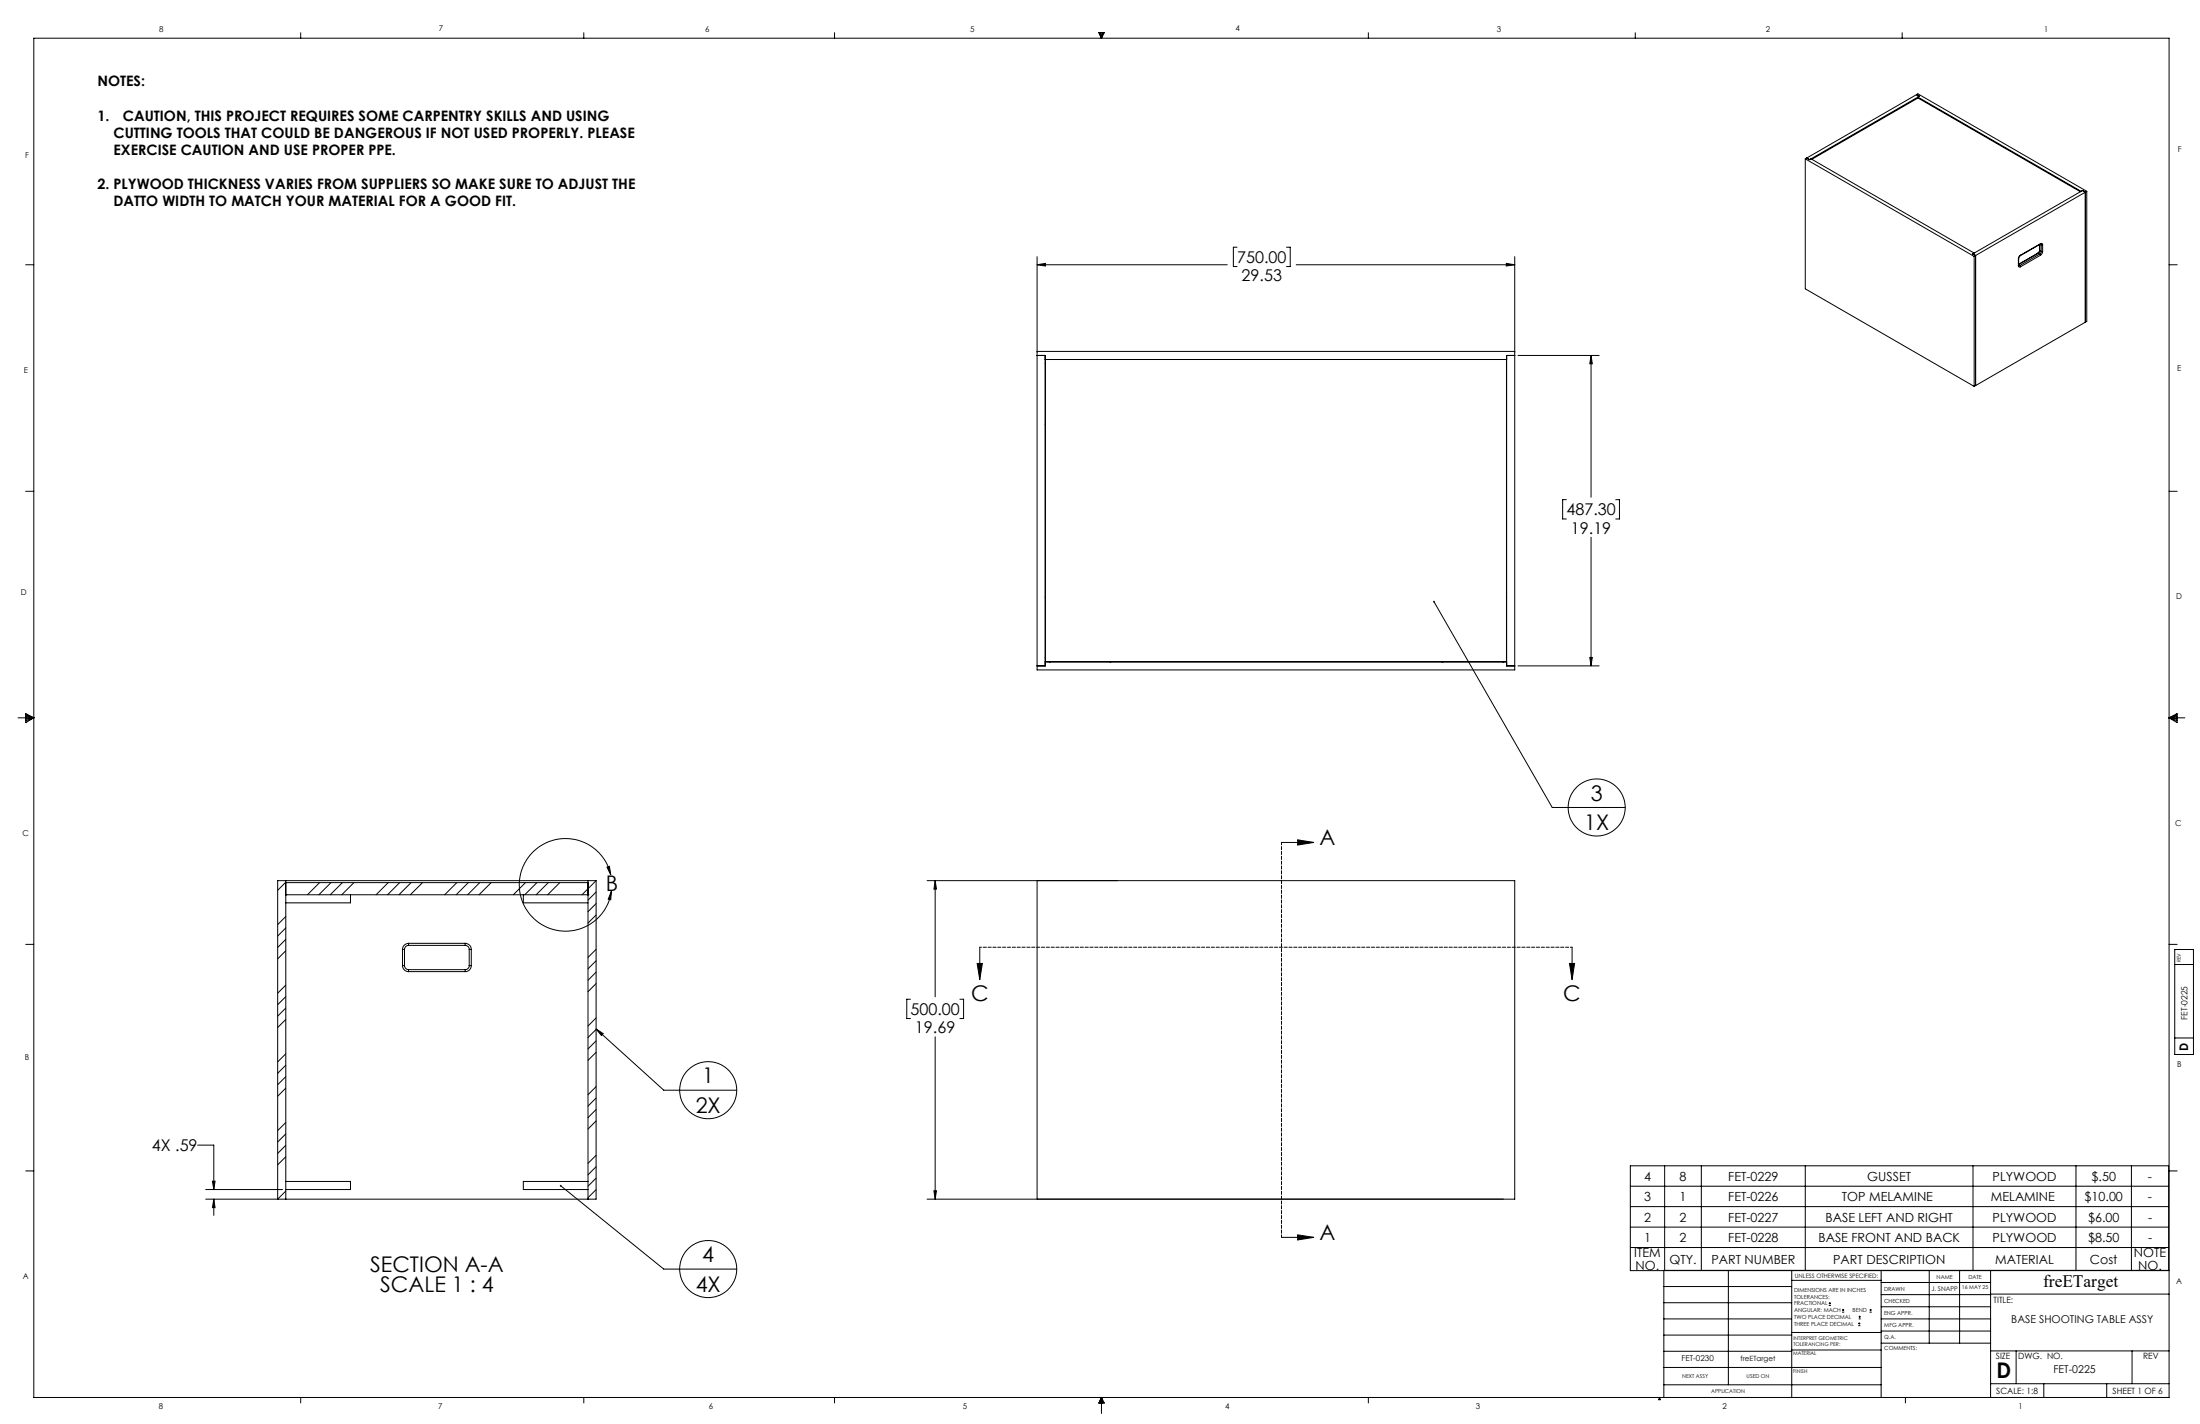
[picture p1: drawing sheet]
<svg xmlns="http://www.w3.org/2000/svg" width="864mm" height="559mm" viewBox="0 0 864 559" stroke-linecap="round" stroke-linejoin="round" font-family="sans-serif">
<g fill="none" stroke="#000" stroke-width=".39">
<path d="M13.3 15h838.2v533.4h-838.2zM118 12.8v2.2M229.2 12.8v2.2M327.6 12.8v2.2M431.3 12.8h2.2l-1.1 2.2zM431.5 12.8l.9 2.2M432 12.8l.4 2.2M432.7 12.8l-.3 2.2M433 12.8l-.6 2.2M537.1 12.8v2.2M641.9 12.8v2.2M746.7 12.8v2.2"/>
<path d="M752.3 37.1l-43.1 24.9M752.3 37.1l1.1 .7M752.3 37.1l.6-.3 66.2 38.3M752.9 38.1l64 37 .6-.3M752.9 38.1v.4M752.9 38.5l63.7 36.7M752.9 38.5l-41.7 24M753.4 37.8l-43 24.9M753.4 37.8l-.5 .3M708.7 62.3v51l66.2 38.3M708.7 62.3l66.2 38.3M709.2 62l1.2 .7"/>
<path d="M709.2 62l-.5 .3M710.4 62.7l.5-.4 64 37-.5 .3M817.5 74.8l1.1 .6M817.5 74.8l-43.1 24.8M818.6 75.4l-43.1 24.9M818.6 75.4v51M819.1 75.1l-.5 .3M819.1 75.1v51l-.5 .3M485.6 97h-1.4v7.6h1.4M505 97h1.5v7.6h-1.5M774.4 99.6l1.1 .7M800 99.3h.1"/>
<path d="M800 99.3l-7.6 4.4M800.1 99.3l.6 .4M800.1 99.3l-7.7 4.5M800.6 98.2l-.6 1.1M800.6 98.2l.1 .2M800.6 96v2.2M800.7 99.7l.3 .5M800.7 98.4l-.6 .9M800.7 99.7l-7.8 4.5M800.7 98.4l.6 .3M800.7 95.9v2.5M800.8 95.8l.5 .3"/>
<path d="M800.9 95.8l.4 .3M800.9 95.8l-7.9 4.5M801 95.6a.51 .51 0 0 1 .6 0 .51 .51 0 0 1 .2 .5M801 95.6l-.1 .2M801 95.6l-7.9 4.6M801.3 96.1h.5M801.3 98.7h.5M801.3 98.7l-.6 1M801.3 96.1v2.6M801.8 98.7l-.2 .8-.6 .7M801.8 96.1v2.6M10.1 103.9h3.2"/>
<path d="M407.1 103.9h74.7M407.1 100.7v162.2h187.5v-162.2M407.1 103.9l3.3-.5v1zM508.8 103.9h85.8M591.3 103.4l3.3 .5-3.3 .5zM774.9 100.6v51M775.5 100.3v51M775.5 100.3l-.6 .3M792.3 104.2a.51 .51 0 0 0 .2 .5 .51 .51 0 0 0 .6 0M792.3 101.6v2.6M792.4 104l.5 .2M792.4 101.5l-.1 .1"/>
<path d="M792.4 104l-.1 .2M792.4 101.5v2.5M792.9 104.2l.2 .5M793 100.3l-.6 1.2M793.1 100.2l-.8 1.4M793.1 100.2l-.1 .1M801 100.2l-7.9 4.5M851.5 103.9h3.1M407.1 139.5h3.2v121.8h-3.2M407.1 137.9h187.5M594.6 139.5h-3.2v121.8h3.2M595.9 139.5h31.8"/>
<path d="M624.6 139.5l.5 3.3h-1zM624.6 139.5v55.6M818.6 126.4l-43.1 24.9M410.3 141.1h181.1M410.4 142.6l-.1 .1M411.9 141.1h.1M435.7 141.1h.1M566 141.1h.1M589.8 141.1h.1M591.4 142.6v.1M591.4 141.1v118.6M775.5 151.3l-.6 .3"/>
<path d="M410.4 166.4l-.1 .1M591.4 166.4v.1M10.1 192.8h3.2M614.9 196.1h-1.5v7.6h1.5M634.3 196.1h1.4v7.6h-1.4M851.5 192.8h3.1M624.6 210.8v50.5M410.3 234.3l.1 .1M562.9 236.1l46.4 80.8h28.7M591.4 234.3v.1M410.3 258.1l.1 .1M410.3 259.7h181.1"/>
<path d="M411.9 259.7h.1M435.7 259.7h.1M566 259.7h.1M589.8 259.7h.1M591.4 258.1v.1M624.1 258h1l-.5 3.3zM595.9 261.3h31.8M7.1 281.7h6.2M10.1 280l3.2 1.7-3.2 1.9zM10.1 280.5l3.2 1.2M10.1 281.1l3.2 .6M13.3 281.7l-3.2 1.2"/>
<path d="M13.3 281.7l-3.2 .5M851.5 281.7h6.1M851.5 281.7l3.1 .5M851.5 281.7l3.1 1.2M851.5 281.7l3.1-1.7v3.6zM854.6 281.1l-3.1 .6M854.6 280.5l-3.1 1.2M503 330.6h12.7M509.4 329.6l6.3 1-6.3 1zM112.2 351.1h.1M112.2 345.6v125M112.2 351.1h118.6"/>
<path d="M112.2 346.4h118.6M112.2 359.7l-3.2 3.1M112.2 346.2l-3.2 3.2M125.4 346.4l-4.7 4.7M129.9 346.4l-4.7 4.7M134.4 346.4l-4.8 4.7M137.6 351.1v3.2h-25.4M138.9 346.4l-4.7 4.7M152.4 346.4l-4.8 4.7M156.9 346.4l-4.8 4.7M161.4 346.4l-4.8 4.7M165.8 346.4l-4.7 4.7"/>
<path d="M179.3 346.4l-4.7 4.7M183.8 346.4l-4.7 4.7M188.3 346.4l-4.7 4.7M192.8 346.4l-4.8 4.7M205.4 351.1v3.2h25.4M206.3 346.4l-4.8 4.7M210.7 346.4l-4.7 4.7M215.2 346.4l-4.7 4.7M219.7 346.4l-4.7 4.7M230.8 351.1h.1M230.8 345.6v125M234 345.6h-125v125l3.2-3.2"/>
<path d="M234 345.6v125h-153.2M234 345.6l-5.5 5.5M234 350.1l-3.2 3.1M234 354.6l-3.2 3.2M234 359.1l-3.2 3.1M238.3 340.3l.9-.3 .5 3.3zM239.7 343.3a18.2 18.2 0 0 0-28.3-10.9 18.2 18.2 0 0 0 1.2 30.3 18.2 18.2 0 0 0 27.4-13M240 349.7l-.3 3.4-.9-.3zM363.9 345.6h230.7v125h-230.7M367.1 345.6l.5 3.3h-1zM367.1 345.6v45.6M407.1 345.6v125"/>
<path d="M10.1 370.6h3.2M112.2 364.1l-3.2 3.2M112.2 368.6l-3.2 3.2M112.2 373.1l-3.2 3.2M158 372.6h.8M158 378.9a2.35 2.35 0 0 0 2.4 2.4M158 378.9h.8M158 372.6v6.3M158.8 378.9a1.63 1.63 0 0 0 1.6 1.6M158.8 372.6v6.3M160.4 370.2v.8M160.4 370.2a2.41 2.41 0 0 0-2.4 2.4"/>
<path d="M160.4 371a1.63 1.63 0 0 0-1.6 1.6M160.4 370.2h22.2M160.4 371h22.2M182.6 370.2v.8M182.6 370.2a2.41 2.41 0 0 1 2.4 2.4M182.6 371a1.57 1.57 0 0 1 1.6 1.6M184.2 378.9a1.57 1.57 0 0 1-1.6 1.6M184.2 378.9h.8M184.2 372.6h.8M184.2 372.6v6.3M185 378.9a2.35 2.35 0 0 1-2.4 2.4M185 372.6v6.3"/>
<path d="M234 372.5l-3.2 3.2M234 377l-3.2 3.2M383.6 378.1h2l-1 6.3zM384.6 371.7v12.7M616.1 378.1h2l-1 6.3zM617.1 371.7v12.7M851.5 370.6h3.1M853.7 372.6h7.3v41.2h-7.3zM853.7 378.5h7.3M112.2 386.6l-3.2 3.1M112.2 391.1l-3.2 3.2M112.2 395.6l-3.2 3.1"/>
<path d="M160.4 380.5v.8M160.4 381.3h22.2M160.4 380.5h22.2M182.6 380.5v.8M234 399.5l-3.2 3.1M234 381.5l-3.2 3.2M234 386l-3.2 3.1M357.4 392.1h-1.4v7.6h1.4M376.8 392.1h1.4v7.6h-1.4M112.2 413.5l-3.2 3.2M112.2 418l-3.2 3.2M112.2 400l-3.2 3.2"/>
<path d="M234 404l-3.2 3.1M234 408.4l-3.2 3.2M234 412.9l-3.2 3.2M234 403.8l2.8 1.8-.7 .8zM234 403.8l26.6 24h28.6M367.1 406.9v63.7M853.7 407.3h7.3M112.2 422.5l-3.2 3.2M112.2 427l-3.2 3.2M234 426.4l-3.2 3.2M234 430.9l-3.2 3.2M234 435.4l-3.2 3.2"/>
<path d="M234 439.9l-3.2 3.2M10.1 459.5h3.2M77.6 449.4h6.3v17.4M112.2 440.5l-3.2 3.2M112.2 445l-3.2 3.1M112.2 449.4l-3.2 3.2M112.2 453.9l-3.2 3.2M234 453.4l-3.2 3.1M234 457.8l-3.2 3.2M640 457.5h211.3v41.1h-211.3zM653.5 457.5v41.1M667.8 457.5v41.1"/>
<path d="M708.7 457.5v41.1M774.5 457.5v41.1M814.9 457.5v41.1M836.7 457.5v41.1M851.5 459.5h3.1M80.8 466.8h30.1M83.4 463.5h1l-.5 3.3zM83.9 470.6l.5 3.3h-1zM83.9 470.6v6.3M112.2 463.6h25.4v3.2h-25.4M220.1 465.3l40.5 32.7h28.6M230.8 463.6h-25.4v3.2h25.4"/>
<path d="M234 462.3l-3.2 3.2M234 466.8l-3.2 3.2M366.6 467.3h1l-.5 3.3zM640 465.5h211.3M640 473.5h211.3M503 485.6h12.7M509.4 484.6l6.3 1-6.3 1zM640 481.5h211.3M640 489.5h211.3M678.5 498.5v44.9M703.3 498.5v49.9M738.4 498.5v49.9"/>
<path d="M757.3 498.5v28.6M769.2 498.5v28.6M781.4 498.5v49.9M851.5 498.5h-198.4v49.9M653.1 517.6h50.2M653.1 511.2h50.2M653.1 504.9h50.2M703.3 502.4h35.1M717.9 512.3h.8M717.9 511.4h.8M718.3 511v.8M723.1 514.9h.8"/>
<path d="M723.1 514.1h.8M723.5 513.6v.9M729.4 519.4h.9M729.6 517.6h.8M729.6 516.7h.8M729.9 518.9v.9M730 516.3v.8M733.9 514.9h.8M733.9 514.1h.8M734.3 513.6v.9M738.4 517.6h43M738.4 512.8h43"/>
<path d="M738.4 508h43M738.4 503.3h43M781.4 507.8h70.1M653.1 536.6h85.3M653.1 530.3h50.2M653.1 523.9h50.2M703.3 529.8h35.1M703.3 522.9h35.1M729.4 520.2h.9M738.4 527.1h43M738.4 522.3h43M781.4 530.1h70.1"/>
<path d="M791.4 530.1v12.9M836.9 530.1v12.9M118 548.4v2.1M229.2 548.4v2.1M327.6 548.4v2.1M432.4 548.4v6.3M432.4 548.4l1.1 2.2h-2.2zM432.4 548.4l.6 2.2M432.4 548.4l-.9 2.2M432.4 548.4l-.4 2.2M432.4 548.4l.3 2.2M537.1 548.4v2.1"/>
<path d="M651.4 548.4l.4 .9h-.7zM653.1 543.4h85.3M748 548.4v2.1M781.4 543h70.1M802.3 543v5.4M827 543v5.4"/>
<circle cx="626.8" cy="316.9" r="11.2"/>
<circle cx="278" cy="427.8" r="11.2"/>
<circle cx="278" cy="498" r="11.2"/>
</g>
<path d="M503 330.6v155" fill="none" stroke="#000" stroke-width=".39" stroke-dasharray="1.3 .6" stroke-dashoffset=".3"/>
<path d="M617.1 371.7h-232.5" fill="none" stroke="#000" stroke-width=".39" stroke-dasharray="1.3 .6" stroke-dashoffset=".6"/>
<g fill="#000">
<path d="M562.7 235.9a.33 .33 0 0 0 0 .5 .33 .33 0 0 0 .5-.2 .33 .33 0 0 0-.4-.4l.1 .3zM238.3 340.3l.9-.3 .5 3.3zM240 349.7l-.3 3.4-.9-.3zM219.9 465l.2 .3-.3-.2a.34 .34 0 0 0 .2 .5 .34 .34 0 0 0 .4-.4 .34 .34 0 0 0-.5-.2zM234 403.8l2.8 1.8-.7 .8z"/>
<path d="M509.4 329.6l6.3 1-6.3 1zM509.4 484.6l6.3 1-6.3 1z"/>
<path d="M367.1 345.6l.5 3.3h-1zM366.6 467.3h1l-.5 3.3zM407.1 103.9l3.3-.5v1zM591.3 103.4l3.3 .5-3.3 .5zM624.6 139.5l.5 3.3h-1zM624.1 258h1l-.5 3.3zM83.9 470.6l.5 3.3h-1zM83.4 463.5h1l-.5 3.3z"/>
<path d="M616.1 378.1h2l-1 6.3zM383.6 378.1h2l-1 6.3z"/>
</g>
<g font-size="8.5">
<text x="624.4" y="314.2">3</text>
<text x="621.9" y="325.7">1X</text>
<text x="517.9" y="331.7">A</text>
<text x="237.8" y="349.6">B</text>
<text x="381.2" y="392.8">C</text>
<text x="613.7" y="392.8">C</text>
<text x="275.7" y="425.2">1</text>
<text x="273.1" y="436.7">2X</text>
<text x="517.9" y="486.7">A</text>
<text x="275.7" y="495.4">4</text>
<text x="145.3" y="499">SECTION A-A</text>
<text x="149.2" y="507.2">SCALE 1 : 4</text>
<text x="273.1" y="506.9">4X</text>
<text x="783.7" y="540.7">D</text>
</g>
<text font-size="6.9" x="802" y="504.9">freETarget</text>
<g font-size="6.4">
<text x="485.6" y="103.2">750.00</text>
<text x="487.4" y="110.3">29.53</text>
<text x="614.9" y="202.3">487.30</text>
<text x="616.6" y="209.4">19.19</text>
<text x="357.4" y="398.3">500.00</text>
<text x="359.2" y="405.5">19.69</text>
<text x="59.6" y="451.7">4X .59</text>
</g>
<g font-size="5.6">
<text x="38.2" y="33.8">NOTES:</text>
<text x="38.2" y="47.7">1.</text>
<text x="48.2" y="47.7">CAUTION, THIS PROJECT REQUIRES SOME CARPENTRY SKILLS AND USING</text>
<text x="44.6" y="54.3">CUTTING TOOLS THAT COULD BE DANGEROUS IF NOT USED PROPERLY. PLEASE</text>
<text x="44.6" y="61">EXERCISE CAUTION AND USE PROPER PPE.</text>
<text x="38.2" y="74.3">2. PLYWOOD THICKNESS VARIES FROM SUPPLIERS SO MAKE SURE TO ADJUST THE</text>
<text x="44.6" y="80.9">DATTO WIDTH TO MATCH YOUR MATERIAL FOR A GOOD FIT.</text>
</g>
<g font-size="4.9">
<text x="645.3" y="463.3">4</text>
<text x="659.3" y="463.3">8</text>
<text x="678.4" y="463.3">FET-0229</text>
<text x="733" y="463.3">GUSSET</text>
<text x="782.2" y="463.3">PLYWOOD</text>
<text x="821" y="463.3">$.50</text>
<text x="843.2" y="463.3">-</text>
<text x="645.4" y="471.3">3</text>
<text x="659.3" y="471.3">1</text>
<text x="678.4" y="471.3">FET-0226</text>
<text x="723" y="471.3">TOP MELAMINE</text>
<text x="781.5" y="471.3">MELAMINE</text>
<text x="818.3" y="471.3">$10.00</text>
<text x="843.2" y="471.3">-</text>
<text x="645.4" y="479.4">2</text>
<text x="659.3" y="479.4">2</text>
<text x="678.4" y="479.4">FET-0227</text>
<text x="716.6" y="479.4">BASE LEFT AND RIGHT</text>
<text x="782.2" y="479.4">PLYWOOD</text>
<text x="819.7" y="479.4">$6.00</text>
<text x="843.2" y="479.4">-</text>
<text x="645.4" y="487.4">1</text>
<text x="659.3" y="487.4">2</text>
<text x="678.4" y="487.4">FET-0228</text>
<text x="713.9" y="487.4">BASE FRONT AND BACK</text>
<text x="782.2" y="487.4">PLYWOOD</text>
<text x="819.7" y="487.4">$8.50</text>
<text x="843.2" y="487.4">-</text>
<text x="641.5" y="493.5">ITEM</text>
<text x="655.3" y="495.9">QTY.</text>
<text x="671.8" y="495.9">PART NUMBER</text>
<text x="719.6" y="495.9">PART DESCRIPTION</text>
<text x="783.2" y="495.9">MATERIAL</text>
<text x="820.4" y="495.9">Cost</text>
<text x="837.6" y="493.5">NOTE</text>
<text x="642.1" y="498.4">NO.</text>
<text x="839.3" y="498.4">NO.</text>
</g>
<text font-size="4.7" x="859" y="412.4" transform="rotate(-90 859 412.4)">D</text>
<g font-size="4.2">
<text x="789.5" y="519.3">BASE SHOOTING TABLE ASSY</text>
<text x="806.1" y="538.6">FET-0225</text>
</g>
<g font-size="3.4">
<text x="858.7" y="400.1" transform="rotate(-90 858.7 400.1)">FET-0225</text>
<text x="782.6" y="511.2">TITLE:</text>
<text x="783.5" y="533.3">SIZE</text>
<text x="792.3" y="533.3">DWG. NO.</text>
<text x="841.3" y="533.4">REV</text>
<text x="783.6" y="546.8">SCALE: 1:8</text>
<text x="829.3" y="546.8">SHEET 1 OF 6</text>
</g>
<g font-size="3.2">
<text x="62.5" y="12.4">8</text>
<text x="172.3" y="12.3">7</text>
<text x="276.8" y="12.4">6</text>
<text x="380.9" y="12.4">5</text>
<text x="485" y="12.3">4</text>
<text x="587.5" y="12.4">3</text>
<text x="693.2" y="12.4">2</text>
<text x="802.4" y="12.4">1</text>
<text x="854.9" y="59.8">F</text>
<text x="9.9" y="62">F</text>
<text x="9.3" y="146.5">E</text>
<text x="854.7" y="145.5">E</text>
<text x="8.2" y="233.6">D</text>
<text x="854.3" y="234.9">D</text>
<text x="8.9" y="328.1">C</text>
<text x="853.9" y="324.1">C</text>
<text x="9.7" y="415.8">B</text>
<text x="854.6" y="418.6">B</text>
<text x="9" y="502">A</text>
<text x="854.3" y="503.9">A</text>
<text x="660.1" y="534.2">FET-0230</text>
<text x="62.3" y="552.9">8</text>
<text x="172" y="552.9">7</text>
<text x="278.3" y="552.9">6</text>
<text x="377.9" y="552.8">5</text>
<text x="481" y="552.8">4</text>
<text x="579.3" y="552.8">3</text>
<text x="676.2" y="552.9">2</text>
<text x="792.4" y="552.8">1</text>
</g>
<text font-size="2.8" x="683.2" y="534.2">freETarget</text>
<text font-size="2.5" x="758.2" y="506.5">J. SNAPP</text>
<text font-size="2.4" x="704.5" y="501.3">UNLESS OTHERWISE SPECIFIED:</text>
<g font-size="2.2">
<text x="760.2" y="501.8">NAME</text>
<text x="772.7" y="501.8">DATE</text>
<text x="704.3" y="506.9">DIMENSIONS ARE IN INCHES</text>
<text x="704.3" y="509.6">TOLERANCES:</text>
<text x="739.6" y="506.6">DRAWN</text>
<text x="704.3" y="512.2">FRACTIONAL</text>
<text x="704.3" y="514.9">ANGULAR: MACH</text>
<text x="727.2" y="514.9">BEND</text>
<text x="739.6" y="511.5">CHECKED</text>
<text x="704.3" y="517.5">TWO PLACE DECIMAL</text>
<text x="704.3" y="520.2">THREE PLACE DECIMAL</text>
<text x="739.6" y="516.1">ENG APPR.</text>
<text x="739.7" y="520.9">MFG APPR.</text>
<text x="739.6" y="525.6">Q.A.</text>
<text x="739.7" y="529.8">COMMENTS:</text>
</g>
<g font-size="2.1">
<text x="770.2" y="505.9">16 MAY 25</text>
<text x="660.3" y="540.9">NEXT ASSY</text>
<text x="685.6" y="540.9">USED ON</text>
<text x="671.7" y="546.7">APPLICATION</text>
</g>
<g font-size="2">
<text x="856" y="377.7" transform="rotate(-90 856 377.7)">REV</text>
<text x="704" y="525.8">INTERPRET GEOMETRIC</text>
<text x="703.9" y="531.8">MATERIAL</text>
<text x="704" y="528.3">TOLERANCING PER:</text>
<text x="703.9" y="538.7">FINISH</text>
</g>
</svg>
